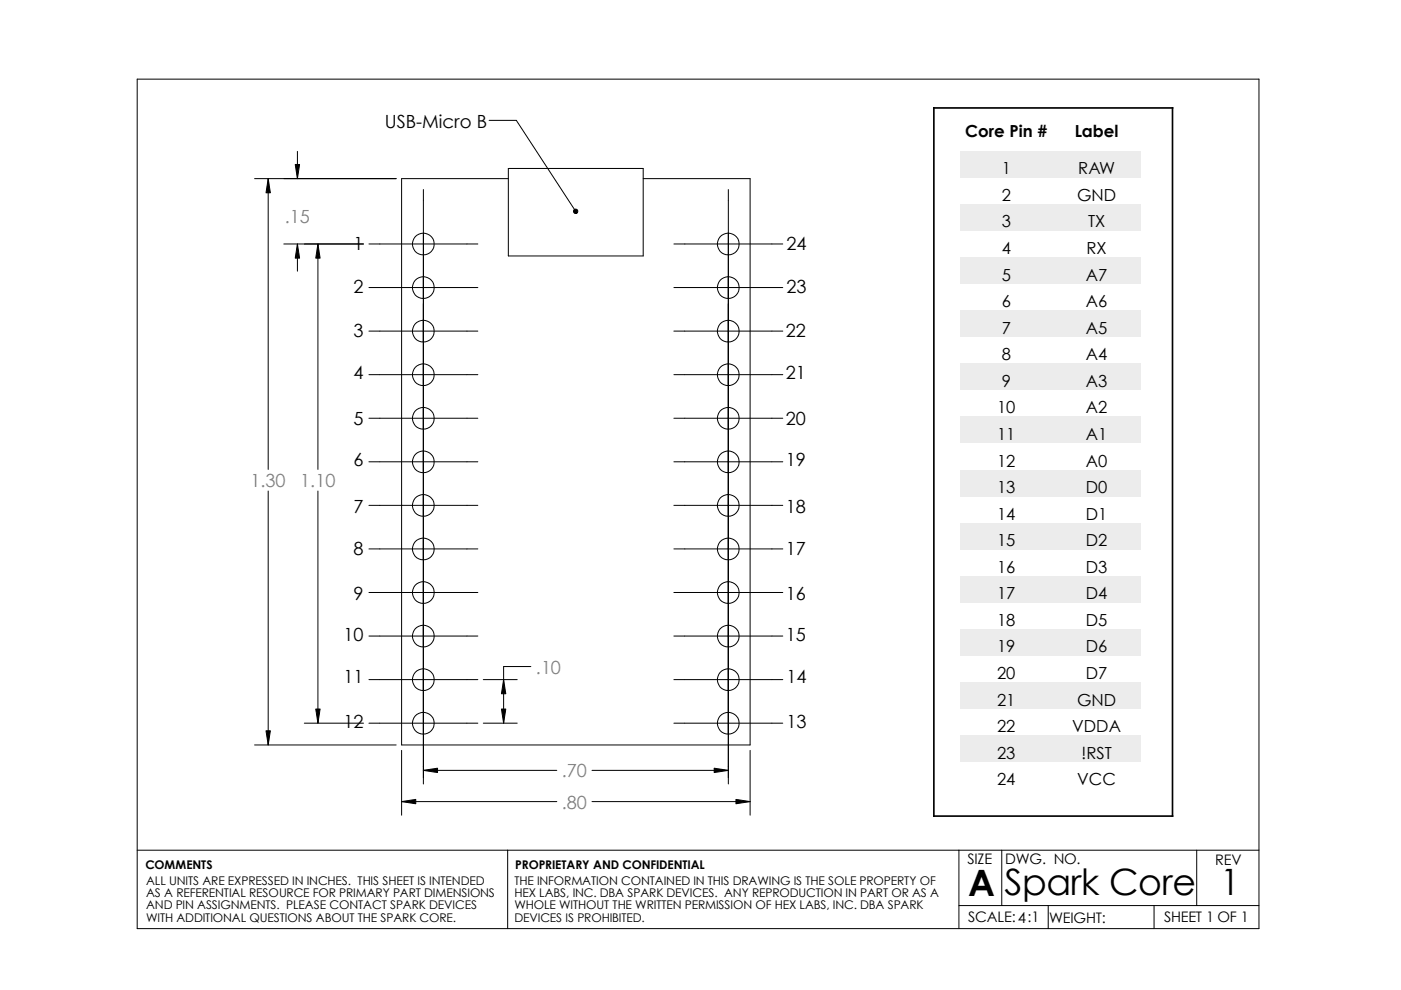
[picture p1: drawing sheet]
<svg xmlns="http://www.w3.org/2000/svg" width="297mm" height="210mm" viewBox="0 0 297 210" stroke-linecap="round" stroke-linejoin="round" font-family="sans-serif">
<g fill="none" stroke="#000" stroke-width=".21">
<path d="M29.1 16.8h237.8v180.1h-237.8zM33.5 37.5h30M36.4 37.5l.5 3h-1zM36.4 37.5v61.7M42.1 34.5h1l-.5 3zM42.6 31.7v5.8M69.3 39.8v126.1M83.2 25.2h5.8l12.6 19.2M87.3 37.5h-22.6v120.1h73.9v-120.1h-22.7M87.3 35.4h28.6v18.5h-28.6zM134 39.8v126.1M39.7 51.4h16.9"/>
<path d="M42.6 51.4l.5 3h-1zM42.6 51.4v5.7M46.9 51.4l.5 3h-.9zM46.9 51.4v47.8M57.8 51.4h23.1M101.2 44.2a.46 .46 0 0 1 .7-.1 .46 .46 0 0 1-.1 .7l-.2-.4 .2 .4-.3 .1-.3-.2zM122.4 51.4h23.1M57.8 60.6h23.1M57.8 69.8h23.1M57.8 79.1h23.1M122.4 60.6h23.1M122.4 69.8h23.1"/>
<path d="M122.4 79.1h23.1M57.8 88.3h23.1M57.8 97.6h23.1M122.4 88.3h23.1M122.4 97.6h23.1M36.4 103.8v53.8M46.9 103.8v49.2M57.8 116h23.1M57.8 106.8h23.1M122.4 116h23.1M122.4 106.8h23.1M57.8 125.3h23.1"/>
<path d="M57.8 134.5h23.1M122.4 125.3h23.1M122.4 134.5h23.1M33.5 157.6h30M35.9 154.6h1l-.5 3zM44.1 153h12.5M46.5 150h.9l-.5 3zM57.8 143.7h23.1M57.8 153h23.1M64.7 158.7v13.8M82 143.7h7.2M82 153h7.2"/>
<path d="M85.9 150h.9l-.5 3zM86.3 143.7l.5 3h-.9zM92.1 141h-5.8v12M122.4 143.7h23.1M122.4 153h23.1M138.6 158.7v13.8M64.7 169.6l3-.5v1zM64.7 169.6h32.9M69.3 163l3-.5v.9zM69.3 163h28.3M105.1 169.6h33.5M105.1 163h28.9"/>
<path d="M131 162.5l3 .5-3 .4zM135.6 169.1l3 .5-3 .5zM29.1 180.3h237.8M107.6 180.3v16.6M203.3 180.3v16.6M203.3 192h63.6M212.4 180.3v11.7M222.2 192v4.9M244.7 192v4.9M253.7 180.3v11.7"/>
<circle cx="69.3" cy="51.4" r="2.31"/>
<circle cx="134" cy="51.4" r="2.31"/>
<circle cx="69.3" cy="69.8" r="2.31"/>
<circle cx="69.3" cy="79.1" r="2.31"/>
<circle cx="69.3" cy="60.6" r="2.31"/>
<circle cx="134" cy="69.8" r="2.31"/>
<circle cx="134" cy="60.6" r="2.31"/>
<circle cx="134" cy="79.1" r="2.31"/>
<circle cx="69.3" cy="97.6" r="2.31"/>
<circle cx="69.3" cy="88.3" r="2.31"/>
<circle cx="134" cy="88.3" r="2.31"/>
<circle cx="134" cy="97.6" r="2.31"/>
<circle cx="69.3" cy="116" r="2.31"/>
<circle cx="69.3" cy="106.8" r="2.31"/>
<circle cx="134" cy="106.8" r="2.31"/>
<circle cx="134" cy="116" r="2.31"/>
<circle cx="69.3" cy="125.3" r="2.31"/>
<circle cx="69.3" cy="134.5" r="2.31"/>
<circle cx="134" cy="134.5" r="2.31"/>
<circle cx="134" cy="125.3" r="2.31"/>
<circle cx="69.3" cy="153" r="2.31"/>
<circle cx="69.3" cy="143.7" r="2.31"/>
<circle cx="134" cy="143.7" r="2.31"/>
<circle cx="134" cy="153" r="2.31"/>
</g>
<g fill="#000">
<path d="M36.4 37.5l.5 3h-1zM42.1 34.5h1l-.5 3zM42.6 51.4l.5 3h-1zM46.9 51.4l.5 3h-.9zM35.9 154.6h1l-.5 3zM46.5 150h.9l-.5 3zM85.9 150h.9l-.5 3zM86.3 143.7l.5 3h-.9zM64.7 169.6l3-.5v1zM69.3 163l3-.5v.9zM131 162.5l3 .5-3 .4zM135.6 169.1l3 .5-3 .5z"/>
<path d="M101.2 44.2a.46 .46 0 0 1 .7-.1 .46 .46 0 0 1-.1 .7l-.2-.4 .2 .4-.3 .1-.3-.2z" fill-rule="evenodd"/>
</g>
<path d="M242 22.9h6.6v9.1h-6.6z" fill-rule="evenodd" fill="#fff"/>
<g fill="#e1f0f6">
<path d="M203.7 32h19.2v5.7h-19.2z" fill-rule="evenodd"/>
<path d="M222.9 32h19.1v5.7h-19.1z" fill-rule="evenodd"/>
</g>
<g fill="#fff">
<path d="M242 32h6.6v5.7h-6.6z" fill-rule="evenodd"/>
<path d="M242 37.7h6.6v5.6h-6.6z" fill-rule="evenodd"/>
</g>
<g fill="#e1f0f6">
<path d="M203.7 43.3h19.2v5.6h-19.2z" fill-rule="evenodd"/>
<path d="M222.9 43.3h19.1v5.6h-19.1z" fill-rule="evenodd"/>
</g>
<g fill="#fff">
<path d="M242 43.3h6.6v5.6h-6.6z" fill-rule="evenodd"/>
<path d="M242 48.9h6.6v5.7h-6.6z" fill-rule="evenodd"/>
</g>
<g fill="#e1f0f6">
<path d="M203.7 54.6h19.2v5.6h-19.2z" fill-rule="evenodd"/>
<path d="M222.9 54.6h19.1v5.6h-19.1z" fill-rule="evenodd"/>
</g>
<g fill="#fff">
<path d="M242 54.6h6.6v5.6h-6.6z" fill-rule="evenodd"/>
<path d="M242 60.2h6.6v5.6h-6.6z" fill-rule="evenodd"/>
</g>
<g fill="#e1f0f6">
<path d="M203.7 65.8h19.2v5.7h-19.2z" fill-rule="evenodd"/>
<path d="M222.9 65.8h19.1v5.7h-19.1z" fill-rule="evenodd"/>
</g>
<g fill="#fff">
<path d="M242 65.8h6.6v5.7h-6.6z" fill-rule="evenodd"/>
<path d="M242 71.5h6.6v5.6h-6.6z" fill-rule="evenodd"/>
</g>
<g fill="#e1f0f6">
<path d="M203.7 77.1h19.2v5.6h-19.2z" fill-rule="evenodd"/>
<path d="M222.9 77.1h19.1v5.6h-19.1z" fill-rule="evenodd"/>
</g>
<g fill="#fff">
<path d="M242 77.1h6.6v5.6h-6.6z" fill-rule="evenodd"/>
<path d="M242 82.7h6.6v5.7h-6.6z" fill-rule="evenodd"/>
</g>
<g fill="#e1f0f6">
<path d="M203.7 88.4h19.2v5.6h-19.2z" fill-rule="evenodd"/>
<path d="M222.9 88.4h19.1v5.6h-19.1z" fill-rule="evenodd"/>
</g>
<g fill="#fff">
<path d="M242 88.4h6.6v5.6h-6.6z" fill-rule="evenodd"/>
<path d="M242 94h6.6v5.6h-6.6z" fill-rule="evenodd"/>
</g>
<g fill="#e1f0f6">
<path d="M203.7 99.6h19.2v5.6h-19.2z" fill-rule="evenodd"/>
<path d="M222.9 99.6h19.1v5.6h-19.1z" fill-rule="evenodd"/>
</g>
<g fill="#fff">
<path d="M242 99.6h6.6v5.6h-6.6z" fill-rule="evenodd"/>
<path d="M242 105.2h6.6v5.7h-6.6z" fill-rule="evenodd"/>
</g>
<g fill="#e1f0f6">
<path d="M203.7 110.9h19.2v5.6h-19.2z" fill-rule="evenodd"/>
<path d="M222.9 110.9h19.1v5.6h-19.1z" fill-rule="evenodd"/>
</g>
<g fill="#fff">
<path d="M242 110.9h6.6v5.6h-6.6z" fill-rule="evenodd"/>
<path d="M242 116.5h6.6v5.6h-6.6z" fill-rule="evenodd"/>
</g>
<g fill="#e1f0f6">
<path d="M203.7 122.1h19.2v5.7h-19.2z" fill-rule="evenodd"/>
<path d="M222.9 122.1h19.1v5.7h-19.1z" fill-rule="evenodd"/>
</g>
<g fill="#fff">
<path d="M242 122.1h6.6v5.7h-6.6z" fill-rule="evenodd"/>
<path d="M242 127.8h6.6v5.6h-6.6z" fill-rule="evenodd"/>
</g>
<g fill="#e1f0f6">
<path d="M203.7 133.4h19.2v5.6h-19.2z" fill-rule="evenodd"/>
<path d="M222.9 133.4h19.1v5.6h-19.1z" fill-rule="evenodd"/>
</g>
<g fill="#fff">
<path d="M242 133.4h6.6v5.6h-6.6z" fill-rule="evenodd"/>
<path d="M242 139h6.6v5.7h-6.6z" fill-rule="evenodd"/>
</g>
<g fill="#e1f0f6">
<path d="M203.7 144.7h19.2v5.6h-19.2z" fill-rule="evenodd"/>
<path d="M222.9 144.7h19.1v5.6h-19.1z" fill-rule="evenodd"/>
</g>
<g fill="#fff">
<path d="M242 144.7h6.6v5.6h-6.6z" fill-rule="evenodd"/>
<path d="M242 150.3h6.6v5.6h-6.6z" fill-rule="evenodd"/>
</g>
<g fill="#e1f0f6">
<path d="M203.7 155.9h19.2v5.7h-19.2z" fill-rule="evenodd"/>
<path d="M222.9 155.9h19.1v5.7h-19.1z" fill-rule="evenodd"/>
</g>
<g fill="#fff">
<path d="M242 155.9h6.6v5.7h-6.6z" fill-rule="evenodd"/>
<path d="M242 161.6h6.6v5.6h-6.6z" fill-rule="evenodd"/>
<path d="M242 167.2h6.6v5.8h-6.6z" fill-rule="evenodd"/>
</g>
<path d="M197.8 22.9h51M198 22.7v150.5M248.6 22.7v150.5M197.8 173h51" fill="none" stroke="#000" stroke-width=".35"/>
<path d="M32.4 22.6h150.3v154h-150.3z" fill-rule="evenodd" fill="#fff"/>
<g fill="none" stroke="#000" stroke-width=".21">
<path d="M54 37.9h30M56.9 37.9l.4 3h-.9zM56.9 37.9v61.6M62.6 34.9h.9l-.4 3zM63.1 32.1v5.8M103.7 25.5h5.8l12.6 19.3M107.8 37.9h-22.7v120h73.9v-120h-22.6M107.8 35.7h28.6v18.6h-28.6zM60.2 51.7h16.9M63.1 51.7l.4 3h-.9zM63.1 51.7v5.8M67.4 51.7l.5 3h-1z"/>
<path d="M67.4 51.7v47.8M78.2 51.7h23.1M89.8 40.2v126M121.7 44.5a.46 .46 0 0 1 .7 0 .46 .46 0 0 1-.1 .7l-.2-.4 .2 .4-.4 .1-.2-.2zM142.9 51.7h23.1M154.4 40.2v126M78.2 61h23.1M78.2 70.2h23.1M78.2 79.4h23.1M142.9 61h23.1M142.9 70.2h23.1M142.9 79.4h23.1"/>
<path d="M78.2 88.7h23.1M78.2 97.9h23.1M142.9 88.7h23.1M142.9 97.9h23.1M56.9 104.1v53.8M67.4 104.1v49.2M78.2 116.4h23.1M78.2 107.1h23.1M142.9 116.4h23.1M142.9 107.1h23.1M78.2 125.6h23.1M78.2 134.9h23.1"/>
<path d="M142.9 125.6h23.1M142.9 134.9h23.1M54 157.9h30M56.4 154.9h.9l-.4 3zM64.5 153.3h12.6M66.9 150.3h1l-.5 3zM78.2 144.1h23.1M78.2 153.3h23.1M85.1 159.1v13.7M102.5 144.1h7.2M102.5 153.3h7.2M106.3 150.3h.9l-.4 3z"/>
<path d="M106.8 144.1l.4 3h-.9zM112.5 141.3h-5.7v12M142.9 144.1h23.1M142.9 153.3h23.1M159 159.1v13.7M85.1 170l3-.5v.9zM85.1 170h33M89.8 163.3l3-.4v.9zM89.8 163.3h28.3M125.5 170h33.5M125.5 163.3h28.9M151.4 162.9l3 .4-3 .5z"/>
<path d="M156 169.5l3 .5-3 .4z"/>
<circle cx="89.8" cy="51.7" r="2.31"/>
<circle cx="154.4" cy="51.7" r="2.31"/>
<circle cx="89.8" cy="61" r="2.31"/>
<circle cx="89.8" cy="79.4" r="2.31"/>
<circle cx="89.8" cy="70.2" r="2.31"/>
<circle cx="154.4" cy="79.4" r="2.31"/>
<circle cx="154.4" cy="70.2" r="2.31"/>
<circle cx="154.4" cy="61" r="2.31"/>
<circle cx="89.8" cy="97.9" r="2.31"/>
<circle cx="89.8" cy="88.7" r="2.31"/>
<circle cx="154.4" cy="97.9" r="2.31"/>
<circle cx="154.4" cy="88.7" r="2.31"/>
<circle cx="89.8" cy="116.4" r="2.31"/>
<circle cx="89.8" cy="107.1" r="2.31"/>
<circle cx="154.4" cy="116.4" r="2.31"/>
<circle cx="154.4" cy="107.1" r="2.31"/>
<circle cx="89.8" cy="125.6" r="2.31"/>
<circle cx="89.8" cy="134.9" r="2.31"/>
<circle cx="154.4" cy="134.9" r="2.31"/>
<circle cx="154.4" cy="125.6" r="2.31"/>
<circle cx="89.8" cy="153.3" r="2.31"/>
<circle cx="89.8" cy="144.1" r="2.31"/>
<circle cx="154.4" cy="144.1" r="2.31"/>
<circle cx="154.4" cy="153.3" r="2.31"/>
</g>
<g fill="#000">
<path d="M56.9 37.9l.4 3h-.9zM62.6 34.9h.9l-.4 3zM63.1 51.7l.4 3h-.9zM67.4 51.7l.5 3h-1zM56.4 154.9h.9l-.4 3zM66.9 150.3h1l-.5 3zM106.3 150.3h.9l-.4 3zM106.8 144.1l.4 3h-.9zM85.1 170l3-.5v.9zM89.8 163.3l3-.4v.9zM151.4 162.9l3 .4-3 .5zM156 169.5l3 .5-3 .4z"/>
<path d="M121.7 44.5a.46 .46 0 0 1 .7 0 .46 .46 0 0 1-.1 .7l-.2-.4 .2 .4-.4 .1-.2-.2z" fill-rule="evenodd"/>
</g>
<path d="M215.5 193.1h2.5v3.2h-2.5z" fill-rule="evenodd" fill="#fff"/>
<g font-size="7.7">
<text x="205.3" y="189.9">A</text>
<text x="213" y="189.8">Spark Core 1</text>
<text x="225.7" y="190.2">A Spark Core 1</text>
</g>
<g font-size="3.8">
<text x="61.1" y="26.7">USB-Micro BUSB-Micro B</text>
<text x="74.9" y="52.9">1</text>
<text x="146.3" y="52.6">24</text>
<text x="166.8" y="52.9">24</text>
<text x="54.5" y="61.7">2</text>
<text x="74.9" y="62">2</text>
<text x="146.3" y="61.7">23</text>
<text x="166.8" y="62">23</text>
<text x="54.5" y="71.1">3</text>
<text x="74.9" y="71.4">3</text>
<text x="146.2" y="71.1">22</text>
<text x="166.6" y="71.4">22</text>
<text x="54.5" y="80">4</text>
<text x="74.9" y="80.4">4</text>
<text x="146.2" y="80">21</text>
<text x="166.6" y="80.4">21</text>
<text x="54.5" y="89.7">5</text>
<text x="146.2" y="89.7">20</text>
<text x="74.9" y="90">5</text>
<text x="166.6" y="90">20</text>
<text x="54.5" y="98.4">6</text>
<text x="74.9" y="98.8">6</text>
<text x="146.2" y="98.4">19</text>
<text x="166.6" y="98.8">19</text>
<text x="54.5" y="108.5">7</text>
<text x="74.9" y="108.8">7</text>
<text x="146.2" y="108.5">18</text>
<text x="166.6" y="108.8">18</text>
<text x="54.5" y="117.4">8</text>
<text x="74.9" y="117.8">8</text>
<text x="146.2" y="117.4">17</text>
<text x="166.6" y="117.8">17</text>
<text x="74.9" y="127.2">9</text>
<text x="146.2" y="126.8">16</text>
<text x="166.6" y="127.2">16</text>
<text x="52.4" y="135.7">10</text>
<text x="72.8" y="136">10</text>
<text x="146.2" y="135.5">15</text>
<text x="166.6" y="135.9">15</text>
<text x="72.8" y="144.9">11</text>
<text x="146.3" y="144.5">14</text>
<text x="166.8" y="144.9">14</text>
<text x="52.4" y="154">12</text>
<text x="72.8" y="154.4">12</text>
<text x="146.3" y="154">13</text>
<text x="166.8" y="154.4">13</text>
</g>
<g font-size="3.8" fill="#808080">
<text x="60.4" y="47.2">.15</text>
<text x="43.2" y="103">1.10 1.30</text>
<text x="63.7" y="103.3">1.10</text>
<text x="113.6" y="142.9">.10</text>
<text x="98.7" y="164.5">.70</text>
<text x="119.1" y="164.8">.70</text>
<text x="98.7" y="171.1">.80</text>
<text x="119.1" y="171.5">.80</text>
</g>
<g font-size="3.5">
<text x="204.6" y="29">Core Pin #</text>
<text x="227.9" y="29">Label</text>
<text x="212.4" y="37">1</text>
<text x="228.6" y="37">RAW</text>
<text x="212.4" y="42.6">2</text>
<text x="228.4" y="42.6">GND</text>
<text x="212.4" y="48.2">3</text>
<text x="212.4" y="53.9">4</text>
<text x="230.4" y="53.9">RX</text>
<text x="230.7" y="48.2">TX</text>
<text x="212.4" y="59.5">5</text>
<text x="230.2" y="59.5">A7</text>
<text x="212.4" y="65.1">6</text>
<text x="230.2" y="65.1">A6</text>
<text x="212.4" y="70.8">7</text>
<text x="230.2" y="70.8">A5</text>
<text x="212.4" y="76.4">8</text>
<text x="230.2" y="76.4">A4</text>
<text x="212.4" y="82">9</text>
<text x="230.2" y="82">A3</text>
<text x="211.4" y="87.6">10</text>
<text x="230.2" y="87.6">A2</text>
<text x="211.4" y="93.3">11</text>
<text x="230.2" y="93.3">A1</text>
<text x="211.4" y="98.9">12</text>
<text x="230.2" y="98.9">A0</text>
<text x="211.4" y="104.5">13</text>
<text x="230.2" y="104.5">D0</text>
<text x="211.4" y="110.2">14</text>
<text x="230.2" y="110.2">D1</text>
<text x="211.4" y="115.8">15</text>
<text x="230.2" y="115.8">D2</text>
<text x="211.4" y="121.4">16</text>
<text x="230.2" y="121.4">D3</text>
<text x="211.4" y="127.1">17</text>
<text x="230.2" y="127.1">D4</text>
<text x="211.4" y="132.7">18</text>
<text x="230.2" y="132.7">D5</text>
<text x="211.4" y="138.3">19</text>
<text x="211.4" y="144">20</text>
<text x="230.2" y="138.3">D6</text>
<text x="230.2" y="144">D7</text>
<text x="211.4" y="149.6">21</text>
<text x="228.4" y="149.6">GND</text>
<text x="211.4" y="155.2">22</text>
<text x="227.3" y="155.2">VDDA</text>
<text x="211.4" y="160.8">23</text>
<text x="229.3" y="160.8">!RST</text>
<text x="211.4" y="166.5">24</text>
<text x="228.4" y="166.5">VCC</text>
</g>
<text font-size="3.2" x="215.8" y="195.6">4</text>
<g font-size="3.1">
<text x="205.1" y="183.1">SIZE</text>
<text x="213.1" y="183.2">DWG. NO.</text>
<text x="225.6" y="183.5">SIZE</text>
<text x="257.6" y="183.3">REV</text>
<text x="205.3" y="195.5">SCALE: 2:1</text>
<text x="222.4" y="195.6">WEIGHT:</text>
<text x="225.7" y="195.9">SCALE: 2:1 WEIGHT:</text>
<text x="246.8" y="195.5">SHEET 1 OF 1</text>
<text x="267.3" y="195.9">SHEET 1 OF 1</text>
</g>
<g font-size="2.5">
<text x="30.8" y="184.2">COMMENTS</text>
<text x="109.3" y="184.2">PROPRIETARY AND CONFIDENTIAL</text>
<text x="129.7" y="184.6">PROPRIETARY AND CONFIDENTIAL</text>
<text x="31" y="187.7">ALL UNITS ARE EXPRESSED IN INCHES. THIS SHEET IS INTENDED</text>
<text x="31" y="190.2">AS A REFERENTIAL RESOURCE FOR PRIMARY PART DIMENSIONS</text>
<text x="51.4" y="188">ALL UNITS ARE EXPRESSED IN INCHES. THIS SHEET IS INTENDED</text>
<text x="51.4" y="190.6">AS A REFERENTIAL RESOURCE FOR PRIMARY PART DIMENSIONS</text>
<text x="109.1" y="187.7">THE INFORMATION CONTAINED IN THIS DRAWING IS THE SOLE PROPERTY OF</text>
<text x="109.1" y="190.2">HEX LABS, INC. DBA SPARK DEVICES. ANY REPRODUCTION IN PART OR AS A IN PART OR AS A</text>
<text x="129.5" y="188">THE INFORMATION CONTAINED IN THIS DRAWING IS THE SOLE PROPERTY OF</text>
<text x="129.5" y="190.6">HEX LABS, INC. DBA SPARK DEVICES. ANY REPRODUCTION</text>
<text x="31" y="192.8">AND PIN ASSIGNMENTS. PLEASE CONTACT SPARK DEVICES</text>
<text x="31" y="195.4">WITH ADDITIONAL QUESTIONS ABOUT THE SPARK CORE.</text>
<text x="51.4" y="193.2">AND PIN ASSIGNMENTS. PLEASE CONTACT SPARK DEVICES</text>
<text x="51.4" y="195.7">WITH ADDITIONAL QUESTIONS ABOUT THE SPARK CORE.</text>
<text x="109.1" y="192.8">WHOLE WITHOUT THE WRITTEN PERMISSION OF HEX LABS, INC. DBA SPARK</text>
<text x="109.1" y="195.4">DEVICES IS PROHIBITED.</text>
<text x="129.5" y="193.2">WHOLE WITHOUT THE WRITTEN PERMISSION OF HEX LABS, INC. DBA SPARK</text>
<text x="129.5" y="195.7">DEVICES IS PROHIBITED.</text>
</g>
</svg>
